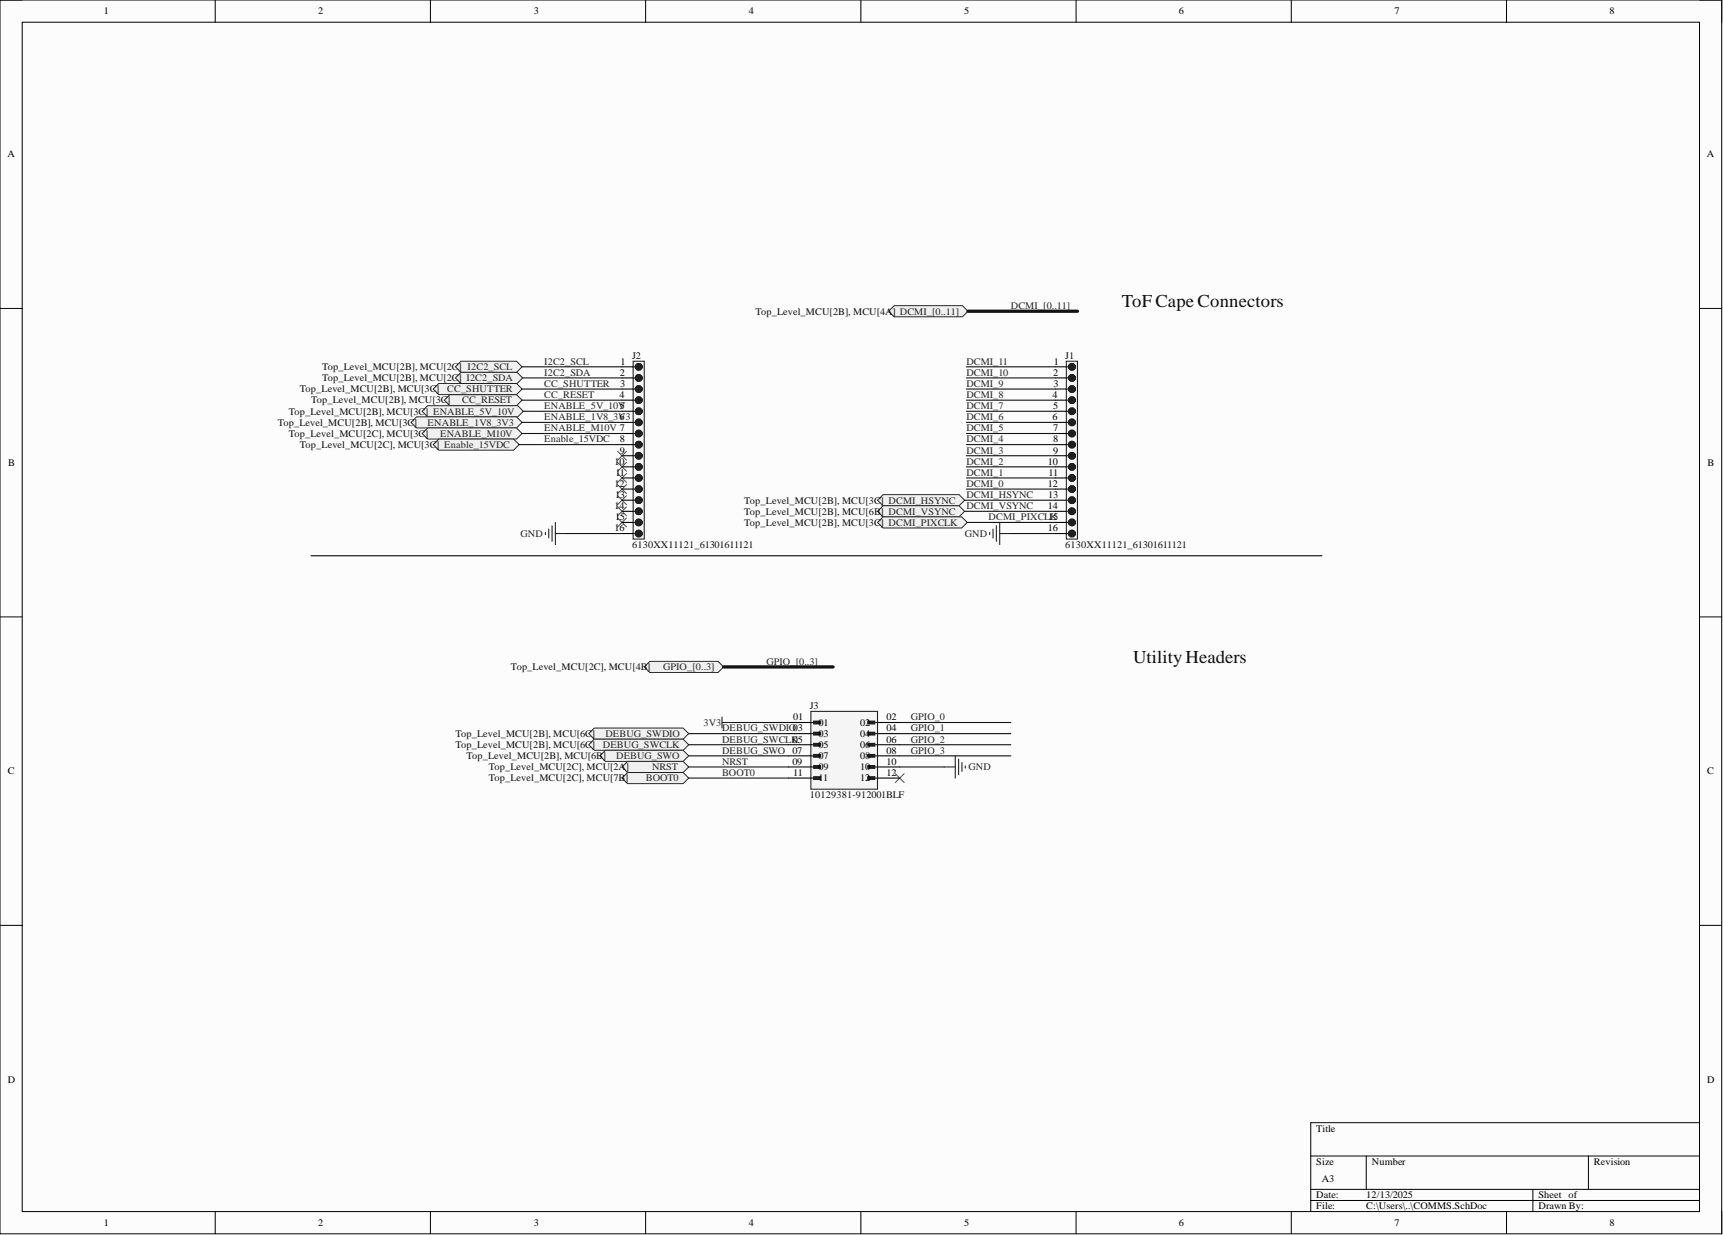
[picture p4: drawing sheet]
<svg xmlns="http://www.w3.org/2000/svg" width="393mm" height="282mm" viewBox="0 0 393 282" stroke-linecap="round" stroke-linejoin="round" font-family="sans-serif">
<path d="M0 0h393.1v281.6h-393.1z" fill-rule="evenodd" fill="#fcfcfc"/>
<path d="M0 0h393.1v281.6h-393.1z" fill="none" stroke="#000" stroke-width=".23"/>
<path d="M5.1 5.1h382.9v271.4h-382.9z" fill-rule="evenodd" fill="#fcfcfc"/>
<g fill="none" stroke="#000" stroke-width=".23">
<path d="M0 0h5.1M5.1 5.1h382.9v271.4h-382.9zM49.1 0v5.1M98.3 0v5.1M147.4 0v5.1M196.5 0v5.1M245.7 0v5.1M294.8 0v5.1M343.9 0v5.1M388 0h5.1v5.1M0 70.4h5.1M388 70.4h5.1"/>
<path d="M0 140.8h5.1M388 140.8h5.1M0 211.2h5.1M388 211.2h5.1M388 256.2h-88.8v20.3M49.1 276.5v5.1M98.3 276.5v5.1M147.4 276.5v5.1M196.5 276.5v5.1M245.7 276.5v5.1M294.8 276.5v5.1M299.2 263.8h88.8"/>
<path d="M299.2 271.5h88.8M299.2 274h88.8M311.9 263.8v7.7M343.9 276.5v5.1M349.9 271.5v5M362.6 263.8v7.7M393.1 276.5v5.1"/>
</g>
<path d="M204.1 69.8h15.6l1.3 1.2-1.3 1.3h-15.6l-1.2-1.3z" fill-rule="evenodd" fill="#f0f0f0"/>
<path d="M204.1 69.8h15.6l1.3 1.2-1.3 1.3h-15.6l-1.2-1.3z" fill="none" stroke="#262626" stroke-width=".23"/>
<path d="M201.6 112.9h17.3l1.3 1.3-1.3 1.2h-17.3l-1.3-1.2z" fill-rule="evenodd" fill="#f0f0f0"/>
<path d="M201.6 112.9h17.3l1.3 1.3-1.3 1.2h-17.3l-1.3-1.2z" fill="none" stroke="#262626" stroke-width=".23"/>
<path d="M201.6 115.4h17.3l1.3 1.3-1.3 1.3h-17.3l-1.3-1.3z" fill-rule="evenodd" fill="#f0f0f0"/>
<path d="M201.6 115.4h17.3l1.3 1.3-1.3 1.3h-17.3l-1.3-1.3z" fill="none" stroke="#262626" stroke-width=".23"/>
<path d="M201.6 118h18l1.2 1.2-1.2 1.3h-18l-1.3-1.3z" fill-rule="evenodd" fill="#f0f0f0"/>
<path d="M201.6 118h18l1.2 1.2-1.2 1.3h-18l-1.3-1.3z" fill="none" stroke="#262626" stroke-width=".23"/>
<path d="M105.2 82.5h12.7l1.3 1.2-1.3 1.3h-12.7l-1.2-1.3z" fill-rule="evenodd" fill="#f0f0f0"/>
<path d="M105.2 82.5h12.7l1.3 1.2-1.3 1.3h-12.7l-1.2-1.3z" fill="none" stroke="#262626" stroke-width=".23"/>
<path d="M105.2 85h12.9l1.2 1.3-1.2 1.2h-12.9l-1.2-1.2z" fill-rule="evenodd" fill="#f0f0f0"/>
<path d="M105.2 85h12.9l1.2 1.3-1.2 1.2h-12.9l-1.2-1.2z" fill="none" stroke="#262626" stroke-width=".23"/>
<path d="M135.7 166.2h20.3l1.2 1.2-1.2 1.3h-20.3l-1.3-1.3z" fill-rule="evenodd" fill="#f0f0f0"/>
<path d="M135.7 166.2h20.3l1.2 1.2-1.2 1.3h-20.3l-1.3-1.3z" fill="none" stroke="#262626" stroke-width=".23"/>
<path d="M135.7 168.7h20.3l1.2 1.3-1.2 1.2h-20.3l-1.3-1.2z" fill-rule="evenodd" fill="#f0f0f0"/>
<path d="M135.7 168.7h20.3l1.2 1.3-1.2 1.2h-20.3l-1.3-1.2z" fill="none" stroke="#262626" stroke-width=".23"/>
<path d="M138.2 171.2h17.8l1.2 1.3-1.2 1.3h-17.8l-1.3-1.3z" fill-rule="evenodd" fill="#f0f0f0"/>
<path d="M138.2 171.2h17.8l1.2 1.3-1.2 1.3h-17.8l-1.3-1.3z" fill="none" stroke="#262626" stroke-width=".23"/>
<path d="M102.7 90.1h15.2l1.3 1.2-1.3 1.3h-15.2l-1.3-1.3z" fill-rule="evenodd" fill="#f0f0f0"/>
<path d="M102.7 90.1h15.2l1.3 1.2-1.3 1.3h-15.2l-1.3-1.3z" fill="none" stroke="#262626" stroke-width=".23"/>
<path d="M100.2 87.5h17.7l1.3 1.3-1.3 1.3h-17.7l-1.3-1.3z" fill-rule="evenodd" fill="#f0f0f0"/>
<path d="M100.2 87.5h17.7l1.3 1.3-1.3 1.3h-17.7l-1.3-1.3z" fill="none" stroke="#262626" stroke-width=".23"/>
<path d="M97.6 92.6h20.6l1.3 1.3-1.3 1.2h-20.6l-1.2-1.2z" fill-rule="evenodd" fill="#f0f0f0"/>
<path d="M97.6 92.6h20.6l1.3 1.3-1.3 1.2h-20.6l-1.2-1.2z" fill="none" stroke="#262626" stroke-width=".23"/>
<path d="M95.1 95.1h22.8l1.3 1.3-1.3 1.3h-22.8l-1.3-1.3z" fill-rule="evenodd" fill="#f0f0f0"/>
<path d="M95.1 95.1h22.8l1.3 1.3-1.3 1.3h-22.8l-1.3-1.3z" fill="none" stroke="#262626" stroke-width=".23"/>
<path d="M97.6 97.7h20.3l1.3 1.2-1.3 1.3h-20.3l-1.2-1.3z" fill-rule="evenodd" fill="#f0f0f0"/>
<path d="M97.6 97.7h20.3l1.3 1.2-1.3 1.3h-20.3l-1.2-1.3z" fill="none" stroke="#262626" stroke-width=".23"/>
<g fill="none" stroke="#262626" stroke-width=".25">
<path d="M126 120v3.5M126.8 119.2v5.1M227.5 120v3.5M228.2 119.2v5.1M124.5 121.5v.5M125.3 120.8v2M126.8 121.8h2.5M225.9 121.5v.5M226.7 120.8v2M228.2 121.8h2.6M164.8 163.6v2.6M164.8 164.9h2.6"/>
<path d="M215.5 175h2.6M218.1 172.5v5.1M218.8 173.3v3.5M219.6 174v2.1M220.4 174.8v.5"/>
</g>
<g fill="none" stroke="#4c4c4c" stroke-width=".23">
<path d="M141 103l2 2M141 105.5l2 2.1M141 108.1l2 2M141 110.6l2 2M141 113.1l2 2.1M141 115.7l2 2M141 118.2l2 2.1M143 103l-2 2M143 105.5l-2 2.1M143 108.1l-2 2M143 110.6l-2 2M143 113.1l-2 2.1"/>
<path d="M143 115.7l-2 2M143 118.2l-2 2.1M204.4 176.6l2 2M206.4 176.6l-2 2"/>
</g>
<path d="M71 126.8h230.8" fill="none" stroke="#000" stroke-width=".25"/>
<path d="M143.3 173.8h12.7l1.2 1.2-1.2 1.3h-12.7l-1.3-1.3z" fill-rule="evenodd" fill="#f0f0f0"/>
<path d="M143.3 173.8h12.7l1.2 1.2-1.2 1.3h-12.7l-1.3-1.3z" fill="none" stroke="#262626" stroke-width=".23"/>
<path d="M143.3 176.3h12.7l1.2 1.3-1.2 1.3h-12.7l-1.3-1.3z" fill-rule="evenodd" fill="#f0f0f0"/>
<path d="M143.3 176.3h12.7l1.2 1.3-1.2 1.3h-12.7l-1.3-1.3z" fill="none" stroke="#262626" stroke-width=".23"/>
<path d="M148.3 150.9h15.6l1.3 1.3-1.3 1.3h-15.6l-1.2-1.3z" fill-rule="evenodd" fill="#f0f0f0"/>
<path d="M148.3 150.9h15.6l1.3 1.3-1.3 1.3h-15.6l-1.2-1.3z" fill="none" stroke="#262626" stroke-width=".23"/>
<path d="M144.5 82.5h2.6v40.5h-2.6z" fill-rule="evenodd" fill="#f5f5f5"/>
<path d="M144.5 82.5h2.6v40.5h-2.6z" fill="none" stroke="#262626" stroke-width=".25"/>
<g fill="none" stroke="#1c1c1c" stroke-width=".25">
<path d="M144.5 83.7h1.3M144.5 86.3h1.3M144.5 88.8h1.3M144.5 91.3h1.3M144.5 93.9h1.3M144.5 96.4h1.3M144.5 98.9h1.3M144.5 101.5h1.3M144.5 104h1.3M144.5 106.6h1.3M144.5 109.1h1.3M144.5 111.6h1.3"/>
<path d="M144.5 114.2h1.3M144.5 116.7h1.3M144.5 119.2h1.3M144.5 121.8h1.3"/>
</g>
<g fill="none" stroke="#1c1c1c" stroke-width="1.3">
<circle cx="145.8" cy="83.7" r=".25"/>
<circle cx="145.8" cy="91.3" r=".25"/>
<circle cx="145.8" cy="86.3" r=".25"/>
<circle cx="145.8" cy="88.8" r=".25"/>
<circle cx="145.8" cy="93.9" r=".25"/>
<circle cx="145.8" cy="98.9" r=".25"/>
<circle cx="145.8" cy="96.4" r=".25"/>
<circle cx="145.8" cy="114.2" r=".25"/>
<circle cx="145.8" cy="111.6" r=".25"/>
<circle cx="145.8" cy="101.5" r=".25"/>
<circle cx="145.8" cy="109.1" r=".25"/>
<circle cx="145.8" cy="104" r=".25"/>
<circle cx="145.8" cy="106.6" r=".25"/>
<circle cx="145.8" cy="119.2" r=".25"/>
<circle cx="145.8" cy="116.7" r=".25"/>
<circle cx="145.8" cy="121.8" r=".25"/>
</g>
<g fill="none" stroke="#000" stroke-width=".25">
<path d="M142 83.7h2.5M142 86.3h2.5M142 88.8h2.5M142 91.3h2.5M142 93.9h2.5M142 96.4h2.5M142 98.9h2.5M142 101.5h2.5M142 104h2.5M142 106.6h2.5M142 109.1h2.5M142 111.6h2.5"/>
<path d="M142 114.2h2.5M142 116.7h2.5M142 119.2h2.5M142 121.8h2.5"/>
</g>
<path d="M243.4 82.5h2.6v40.5h-2.6z" fill-rule="evenodd" fill="#f5f5f5"/>
<path d="M243.4 82.5h2.6v40.5h-2.6z" fill="none" stroke="#262626" stroke-width=".25"/>
<g fill="none" stroke="#1c1c1c" stroke-width=".25">
<path d="M243.4 83.7h1.3M243.4 86.3h1.3M243.4 88.8h1.3M243.4 91.3h1.3M243.4 93.9h1.3M243.4 96.4h1.3M243.4 98.9h1.3M243.4 101.5h1.3M243.4 104h1.3M243.4 106.6h1.3M243.4 109.1h1.3M243.4 111.6h1.3"/>
<path d="M243.4 114.2h1.3M243.4 116.7h1.3M243.4 119.2h1.3M243.4 121.8h1.3"/>
</g>
<g fill="none" stroke="#1c1c1c" stroke-width="1.3">
<circle cx="244.7" cy="83.7" r=".25"/>
<circle cx="244.7" cy="91.3" r=".25"/>
<circle cx="244.7" cy="86.3" r=".25"/>
<circle cx="244.7" cy="88.8" r=".25"/>
<circle cx="244.7" cy="93.9" r=".25"/>
<circle cx="244.7" cy="96.4" r=".25"/>
<circle cx="244.7" cy="98.9" r=".25"/>
<circle cx="244.7" cy="98.9" r=".26"/>
<circle cx="244.7" cy="96.4" r=".26"/>
<circle cx="244.7" cy="93.9" r=".26"/>
<circle cx="244.7" cy="83.7" r=".26"/>
<circle cx="244.7" cy="88.8" r=".26"/>
<circle cx="244.7" cy="91.3" r=".26"/>
<circle cx="244.7" cy="86.3" r=".26"/>
<circle cx="244.7" cy="101.5" r=".25"/>
<circle cx="244.7" cy="106.6" r=".25"/>
<circle cx="244.7" cy="109.1" r=".25"/>
<circle cx="244.7" cy="104" r=".25"/>
<circle cx="244.7" cy="111.6" r=".25"/>
<circle cx="244.7" cy="114.2" r=".25"/>
<circle cx="244.7" cy="116.7" r=".25"/>
<circle cx="244.7" cy="119.2" r=".25"/>
<circle cx="244.7" cy="119.2" r=".26"/>
<circle cx="244.7" cy="116.7" r=".26"/>
<circle cx="244.7" cy="106.6" r=".26"/>
<circle cx="244.7" cy="104" r=".26"/>
<circle cx="244.7" cy="109.1" r=".26"/>
<circle cx="244.7" cy="114.2" r=".26"/>
<circle cx="244.7" cy="111.6" r=".26"/>
<circle cx="244.7" cy="101.5" r=".26"/>
<circle cx="244.7" cy="121.8" r=".25"/>
<circle cx="244.7" cy="121.8" r=".26"/>
</g>
<g fill="none" stroke="#000" stroke-width=".25">
<path d="M240.9 83.7h2.5M240.9 86.3h2.5M240.9 88.8h2.5M240.9 91.3h2.5M240.9 93.9h2.5M240.9 96.4h2.5M240.9 98.9h2.5M240.9 101.5h2.5M240.9 104h2.5M240.9 106.6h2.5M240.9 109.1h2.5M240.9 111.6h2.5"/>
<path d="M240.9 114.2h2.5M240.9 116.7h2.5M240.9 119.2h2.5M240.9 121.8h2.5"/>
</g>
<path d="M185.1 162.4h15.2v17.7h-15.2z" fill-rule="evenodd" fill="#f5f5f5"/>
<path d="M185.1 162.4h15.2v17.7h-15.2z" fill="none" stroke="#262626" stroke-width=".25"/>
<path d="M185.8 164.6h1.5v.6h-1.5z" fill-rule="evenodd" fill="#1c1c1c"/>
<path d="M185.8 164.6h1.5v.6h-1.5z" fill="none" stroke="#1c1c1c" stroke-width=".25"/>
<path d="M185.8 167.1h1.5v.7h-1.5z" fill-rule="evenodd" fill="#1c1c1c"/>
<path d="M185.8 167.1h1.5v.7h-1.5z" fill="none" stroke="#1c1c1c" stroke-width=".25"/>
<path d="M185.8 169.7h1.5v.6h-1.5z" fill-rule="evenodd" fill="#1c1c1c"/>
<path d="M185.8 169.7h1.5v.6h-1.5z" fill="none" stroke="#1c1c1c" stroke-width=".25"/>
<path d="M185.8 172.2h1.5v.6h-1.5z" fill-rule="evenodd" fill="#1c1c1c"/>
<path d="M185.8 172.2h1.5v.6h-1.5z" fill="none" stroke="#1c1c1c" stroke-width=".25"/>
<path d="M185.8 174.7h1.5v.7h-1.5z" fill-rule="evenodd" fill="#1c1c1c"/>
<path d="M185.8 174.7h1.5v.7h-1.5z" fill="none" stroke="#1c1c1c" stroke-width=".25"/>
<path d="M185.8 177.3h1.5v.6h-1.5z" fill-rule="evenodd" fill="#1c1c1c"/>
<path d="M185.8 177.3h1.5v.6h-1.5z" fill="none" stroke="#1c1c1c" stroke-width=".25"/>
<path d="M198.1 164.6h1.6v.6h-1.6z" fill-rule="evenodd" fill="#1c1c1c"/>
<path d="M198.1 164.6h1.6v.6h-1.6z" fill="none" stroke="#1c1c1c" stroke-width=".25"/>
<path d="M198.1 167.1h1.6v.7h-1.6z" fill-rule="evenodd" fill="#1c1c1c"/>
<path d="M198.1 167.1h1.6v.7h-1.6z" fill="none" stroke="#1c1c1c" stroke-width=".25"/>
<path d="M198.1 169.7h1.6v.6h-1.6z" fill-rule="evenodd" fill="#1c1c1c"/>
<path d="M198.1 169.7h1.6v.6h-1.6z" fill="none" stroke="#1c1c1c" stroke-width=".25"/>
<path d="M198.1 172.2h1.6v.6h-1.6z" fill-rule="evenodd" fill="#1c1c1c"/>
<path d="M198.1 172.2h1.6v.6h-1.6z" fill="none" stroke="#1c1c1c" stroke-width=".25"/>
<path d="M198.1 174.7h1.6v.7h-1.6z" fill-rule="evenodd" fill="#1c1c1c"/>
<path d="M198.1 174.7h1.6v.7h-1.6z" fill="none" stroke="#1c1c1c" stroke-width=".25"/>
<path d="M198.1 177.3h1.6v.6h-1.6z" fill-rule="evenodd" fill="#1c1c1c"/>
<g fill="none" stroke="#1c1c1c" stroke-width=".25">
<path d="M185.1 164.9h1.9M185.1 167.4h1.9M185.1 170h1.9M185.1 172.5h1.9M185.1 175h1.9M185.1 177.6h1.9M198.1 177.3h1.6v.6h-1.6zM198.4 164.9h1.9M198.4 167.4h1.9M198.4 170h1.9M198.4 172.5h1.9M198.4 175h1.9"/>
<path d="M198.4 177.6h1.9"/>
</g>
<path d="M180 164.9h5.1M180 167.4h5.1M180 170h5.1M180 172.5h5.1M180 175h5.1M180 177.6h5.1M200.3 164.9h5.1M200.3 167.4h5.1M200.3 170h5.1M200.3 172.5h5.1M200.3 175h5.1M200.3 177.6h5.1" fill="none" stroke="#000" stroke-width=".25"/>
<g fill="none" stroke="#0e0e0e" stroke-width=".25">
<path d="M119.2 83.7h22.8M119.2 88.8h22.8M119.2 91.3h22.8M119.2 96.4h22.8M119.2 98.9h22.8M119.3 86.3h22.7M119.5 93.9h22.5M220.6 83.7h20.3M220.6 86.3h20.3M220.6 88.8h20.3M220.6 91.3h20.3M220.6 93.9h20.3"/>
<path d="M220.6 96.4h20.3M220.6 98.9h20.3M220.2 114.2h20.7M220.2 116.7h20.7M220.6 101.5h20.3M220.6 104h20.3M220.6 106.6h20.3M220.6 109.1h20.3M220.6 111.6h20.3M220.8 119.2h20.1M129.3 121.8h12.7M230.8 121.8h10.1"/>
<path d="M157.2 167.4h22.8M157.2 170h22.8M157.2 172.5h22.8M157.2 175h22.8M157.2 177.6h22.8M167.4 164.9h12.6M205.4 167.4h25.4M205.4 170h25.4M205.4 172.5h25.4M205.4 164.9h25.4M205.4 175h10.1"/>
</g>
<path d="M221 71h25M165.2 152.2h25" fill="none" stroke="#0e0e0e" stroke-width=".75"/>
<path d="M100.2 100.2h17.1l1.2 1.3-1.2 1.2h-17.1l-1.3-1.2z" fill-rule="evenodd" fill="#f0f0f0"/>
<path d="M100.2 100.2h17.1l1.2 1.3-1.2 1.2h-17.1l-1.3-1.2z" fill="none" stroke="#262626" stroke-width=".23"/>
<path d="M118.5 101.5h23.5" fill="none" stroke="#0e0e0e" stroke-width=".25"/>
<g font-size="4.1" fill="#0e0e0e">
<text x="256.1" y="70.1">ToF Cape Connectors</text>
<text x="258.7" y="151.3">Utility Headers</text>
</g>
<g font-size="2.3">
<text x="23.7" y="3.3">1</text>
<text x="72.6" y="3.3">2</text>
<text x="121.9" y="3.3">3</text>
<text x="170.9" y="3.3">4</text>
<text x="220.1" y="3.3">5</text>
<text x="269.1" y="3.3">6</text>
<text x="318.3" y="3.3">7</text>
<text x="367.4" y="3.3">8</text>
<text x="1.7" y="35.9">A</text>
<text x="389.7" y="35.9">A</text>
<text x="141.7" y="83.2">1</text>
<text x="240.6" y="83.2">1</text>
<text x="141.5" y="85.7">2</text>
<text x="141.6" y="88.3">3</text>
<text x="240.4" y="85.7">2</text>
<text x="240.5" y="88.3">3</text>
<text x="141.4" y="90.8">4</text>
<text x="141.4" y="95.9">6</text>
<text x="141.5" y="93.4">5</text>
<text x="240.3" y="90.8">4</text>
<text x="240.3" y="95.9">6</text>
<text x="240.4" y="93.4">5</text>
<text x="141.5" y="101">8</text>
<text x="240.4" y="98.4">7</text>
<text x="240.4" y="101">8</text>
<text x="1.9" y="106.4">B</text>
<text x="140.3" y="106">10</text>
<text x="141.5" y="103.5">9</text>
<text x="239.2" y="106">10</text>
<text x="240.4" y="103.5">9</text>
<text x="389.8" y="106.4">B</text>
<text x="140.3" y="111.1">12</text>
<text x="140.4" y="113.7">13</text>
<text x="140.5" y="108.6">11</text>
<text x="239.2" y="111.1">12</text>
<text x="239.3" y="113.7">13</text>
<text x="239.4" y="108.6">11</text>
<text x="140.3" y="116.2">14</text>
<text x="140.4" y="118.7">15</text>
<text x="239.2" y="116.2">14</text>
<text x="240.4" y="118.7">5</text>
<text x="140.3" y="121.3">16</text>
<text x="239.2" y="121.3">16</text>
<text x="181.1" y="164.4">01</text>
<text x="186.9" y="165.7">01</text>
<text x="196.4" y="165.7">02</text>
<text x="202.4" y="164.4">02</text>
<text x="202.4" y="166.9">04</text>
<text x="181" y="169.5">05</text>
<text x="186.9" y="168.2">03</text>
<text x="186.9" y="170.7">05</text>
<text x="186.9" y="173.3">07</text>
<text x="196.4" y="168.2">04</text>
<text x="196.4" y="170.7">06</text>
<text x="196.4" y="173.3">08</text>
<text x="202.4" y="169.5">06</text>
<text x="202.4" y="172">08</text>
<text x="1.8" y="176.7">C</text>
<text x="180.9" y="174.5">09</text>
<text x="181.1" y="177.1">11</text>
<text x="186.9" y="175.8">09</text>
<text x="186.9" y="178.3">11</text>
<text x="196.4" y="175.8">10</text>
<text x="196.4" y="178.3">12</text>
<text x="202.4" y="174.5">10</text>
<text x="202.4" y="177.1">12</text>
<text x="389.8" y="176.7">C</text>
<text x="1.8" y="247.2">D</text>
<text x="389.8" y="247.2">D</text>
<text x="300.5" y="258.3">Title</text>
<text x="300.5" y="265.9">Size</text>
<text x="301.8" y="269.7">A3</text>
<text x="313.2" y="265.9">Number</text>
<text x="363.9" y="265.9">Revision</text>
<text x="300.5" y="273.5">Date:</text>
<text x="311.9" y="273.5">12/13/2025</text>
<text x="351.2" y="273.5">Sheet of</text>
<text x="23.7" y="279.8">1</text>
<text x="72.6" y="279.8">2</text>
<text x="121.9" y="279.8">3</text>
<text x="170.9" y="279.8">4</text>
<text x="220.1" y="279.8">5</text>
<text x="269.1" y="279.8">6</text>
<text x="300.5" y="276">File:</text>
<text x="311.9" y="276">C:\Users\..\COMMS.SchDoc</text>
<text x="318.3" y="279.8">7</text>
<text x="351.2" y="276">Drawn By:</text>
<text x="367.4" y="279.8">8</text>
</g>
<g font-size="2.3" fill="#0e0e0e">
<text x="172.4" y="71.8">Top_Level_MCU[2B], MCU[4A] DCMI_[0..11]</text>
<text x="144.3" y="81.9">J2</text>
<text x="243.2" y="81.9">J1</text>
<text x="68.5" y="89.6">Top_Level_MCU[2B], MCU[3C]</text>
<text x="73.5" y="84.5">Top_Level_MCU[2B], MCU[2C] I2C2_SCL</text>
<text x="73.5" y="87">Top_Level_MCU[2B], MCU[2C] I2C2_SDA</text>
<text x="65.9" y="94.6">Top_Level_MCU[2B], MCU[3C] ENABLE_5V_10V</text>
<text x="71" y="92.1">Top_Level_MCU[2B], MCU[3C]</text>
<text x="63.4" y="97.2">Top_Level_MCU[2B], MCU[3C]</text>
<text x="65.9" y="99.7">Top_Level_MCU[2C], MCU[3C]</text>
<text x="68.5" y="102.2">Top_Level_MCU[2C], MCU[3C] Enable_15VDC</text>
<text x="169.9" y="114.9">Top_Level_MCU[2B], MCU[3C] DCMI_HSYNC</text>
<text x="169.9" y="117.5">Top_Level_MCU[2B], MCU[6B] DCMI_VSYNC</text>
<text x="169.9" y="120">Top_Level_MCU[2B], MCU[3C] DCMI_PIXCLK</text>
<text x="144.3" y="125.1">6130XX11121_61301611121</text>
<text x="243.2" y="125.1">6130XX11121_61301611121</text>
<text x="116.6" y="153">Top_Level_MCU[2C], MCU[4B]</text>
<text x="184.9" y="161.9">J3</text>
<text x="104" y="168.2">Top_Level_MCU[2B], MCU[6C]</text>
<text x="104" y="170.7">Top_Level_MCU[2B], MCU[6C]</text>
<text x="106.5" y="173.3">Top_Level_MCU[2B], MCU[6B]</text>
<text x="111.6" y="175.8">Top_Level_MCU[2C], MCU[2A]</text>
<text x="111.6" y="178.3">Top_Level_MCU[2C], MCU[7B]</text>
<text x="184.9" y="182.2">10129381-912001BLF</text>
</g>
<g font-size="2.3" fill="#262626">
<text x="230.8" y="70.5">DCMI_[0..11]</text>
<text x="124.3" y="83.2">I2C2_SCL</text>
<text x="220.6" y="83.2">DCMI_11</text>
<text x="102.1" y="89.6">CC_SHUTTER</text>
<text x="124.3" y="85.7">I2C2_SDA</text>
<text x="124.3" y="88.3">CC_SHUTTER</text>
<text x="220.6" y="85.7">DCMI_10</text>
<text x="220.6" y="88.3">DCMI_9</text>
<text x="105.5" y="92.1">CC_RESET</text>
<text x="124.3" y="90.8">CC_RESET</text>
<text x="124.3" y="93.4">ENABLE_5V_10V</text>
<text x="124.3" y="95.9">ENABLE_1V8_3V3</text>
<text x="220.6" y="90.8">DCMI_8</text>
<text x="220.6" y="93.4">DCMI_7</text>
<text x="220.6" y="95.9">DCMI_6</text>
<text x="97.6" y="97.2">ENABLE_1V8_3V3</text>
<text x="100.5" y="99.7">ENABLE_M10V</text>
<text x="124.3" y="98.4">ENABLE_M10V 7</text>
<text x="124.3" y="101">Enable_15VDC</text>
<text x="220.6" y="98.4">DCMI_5</text>
<text x="220.6" y="101">DCMI_4</text>
<text x="220.6" y="103.5">DCMI_3</text>
<text x="220.6" y="106">DCMI_2</text>
<text x="220.6" y="108.6">DCMI_1</text>
<text x="220.6" y="111.1">DCMI_0</text>
<text x="220.6" y="113.7">DCMI_HSYNC</text>
<text x="220.6" y="116.2">DCMI_VSYNC</text>
<text x="225.7" y="118.7">DCMI_PIXCL1K</text>
<text x="118.8" y="122.5">GND</text>
<text x="220.3" y="122.5">GND</text>
<text x="151.4" y="153">GPIO_[0..3]</text>
<text x="175" y="151.7">GPIO_[0..3]</text>
<text x="160.6" y="165.7">3V3</text>
<text x="164.8" y="166.9">DEBUG_SWDIO03</text>
<text x="207.9" y="166.9">GPIO_1</text>
<text x="207.9" y="164.4">GPIO_0</text>
<text x="137.6" y="170.7">DEBUG_SWCLK</text>
<text x="138.2" y="168.2">DEBUG_SWDIO</text>
<text x="140.7" y="173.3">DEBUG_SWO</text>
<text x="164.8" y="169.5">DEBUG_SWCLK</text>
<text x="164.8" y="172">DEBUG_SWO 07</text>
<text x="207.9" y="172">GPIO_3</text>
<text x="207.9" y="169.5">GPIO_2</text>
<text x="147.4" y="178.3">BOOT0</text>
<text x="148.9" y="175.8">NRST</text>
<text x="164.8" y="174.5">NRST</text>
<text x="164.8" y="177.1">BOOT0</text>
<text x="221.1" y="175.8">GND</text>
</g>
</svg>
